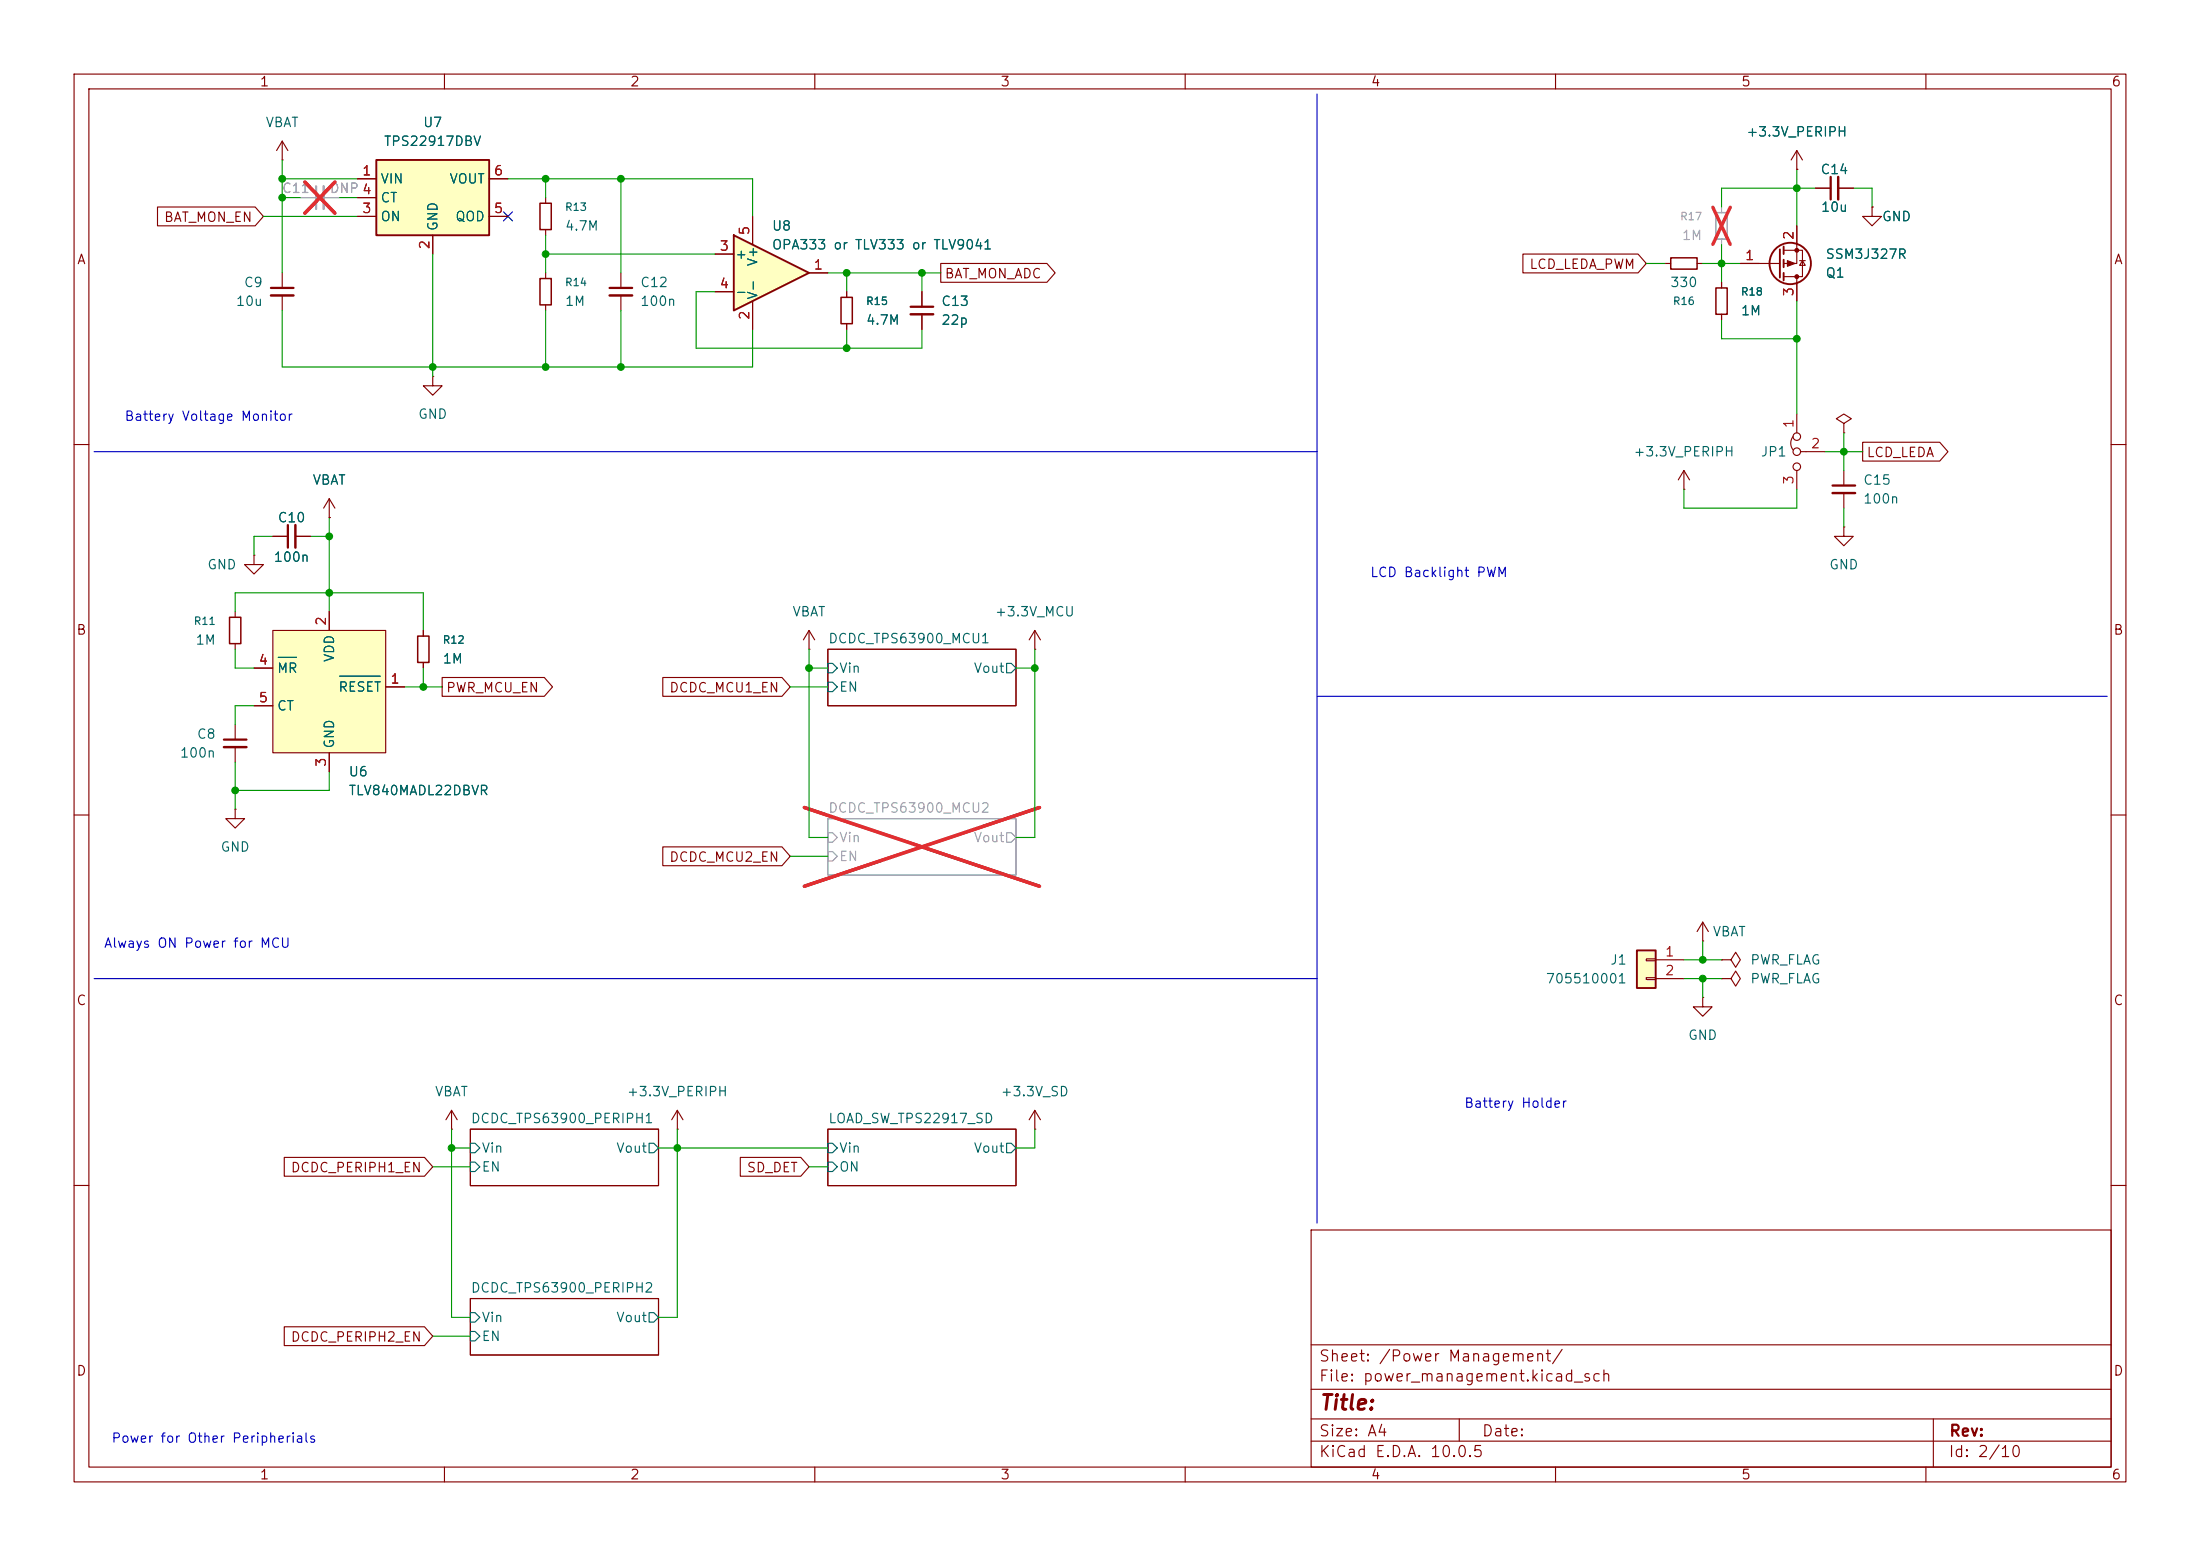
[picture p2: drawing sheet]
<svg xmlns="http://www.w3.org/2000/svg" width="297mm" height="210mm" viewBox="0 0 297 210" stroke-linecap="round" stroke-linejoin="round" font-family="sans-serif">
<g fill="none" stroke="#840000" stroke-width=".15">
<path d="M10 10h277v190h-277zM12 12h273v186h-273zM60 10v2M110 10v2M160 10v2M210 10v2M260 10v2M38.1 36.8v2.1M38.1 39.9v2M73.7 26.7v.7M73.7 31v.8M73.7 36.8v.8"/>
<path d="M83.8 36.8v2.1M83.8 39.9v2M73.7 41.1v.8M10 60h2M34.3 74.9v1.3h1.3l-1.3 1.3-1.3-1.3h1.3M34.3 74.9h.1M36.8 72.4h2.1M39.9 72.4h2M44.4 69.9h.1M44.4 67.3l-.7 1.3M44.4 67.3l.8 1.3M44.4 67.3v2.6"/>
<path d="M285 60h2M31.7 82.6v.7M31.7 86.9v.7M57.1 85.1v.8M57.1 89.4v.8M111.8 87.6h25.4v7.7h-25.4zM10 110h2M285 110h2M229.9 134.6v1.3h1.2l-1.2 1.3-1.3-1.3h1.3M229.9 134.6h.1M63.5 152.4h25.4v7.6h-25.4zM111.8 152.4h25.4v7.6h-25.4z"/>
<path d="M139.7 152.4h.1M139.7 149.9l-.8 1.2M139.7 149.9l.8 1.2M139.7 149.9v2.5M10 160h2M63.5 175.3h25.4v7.6h-25.4zM177 166h108v32h-108zM285 160h2M60 198v2M110 198v2M160 198v2M177 194.5h108"/>
<path d="M177 191.5h108M177 187.5h108M177 181.5h108M197 191.5v3M210 198v2M260 198v2M261 191.5v6.5"/>
</g>
<path d="M111.8 110.5h25.4v7.6h-25.4z" fill="none" stroke="#a1a1a1" stroke-width=".15"/>
<path d="M108.6 109l31.7 10.6M140.3 109l-31.7 10.6" fill="none" stroke="#e12e31" stroke-width=".46"/>
<path d="M111.8 92.1h.6l.6 .6-.6 .6h-.6zM111.8 89.5h.6l.6 .7-.6 .6h-.6zM135.9 89.5h.6l.7 .7-.7 .6h-.6zM63.5 156.8h.6l.7 .7-.7 .6h-.6zM63.5 154.3h.6l.7 .6-.7 .7h-.6zM87.6 154.3h.7l.6 .6-.6 .7h-.7zM111.8 154.3h.6l.6 .6-.6 .7h-.6zM111.8 156.8h.6l.6 .7-.6 .6h-.6zM135.9 154.3h.6l.7 .6-.7 .7h-.6zM63.5 179.7h.6l.7 .6-.7 .7h-.6zM63.5 177.2h.6l.7 .6-.7 .6h-.6zM87.6 177.2h.7l.6 .6-.6 .6h-.7z" fill="none" stroke="#006464" stroke-width=".15"/>
<path d="M111.8 114.9h.6l.6 .7-.6 .6h-.6zM111.8 112.4h.6l.6 .6-.6 .7h-.6zM135.9 112.4h.6l.7 .6-.7 .7h-.6z" fill="none" stroke="#989898" stroke-width=".15"/>
<path d="M72.9 37.6h1.5v3.5h-1.5zM72.9 27.4h1.5v3.6h-1.5zM31 83.3h1.5v3.6h-1.5zM56.4 85.9h1.5v3.5h-1.5z" fill="none" stroke="#840000" stroke-width=".2"/>
<path d="M36.6 38.9h3M82.3 38.9h3M38.9 70.9v3" fill="none" stroke="#840000" stroke-width=".3"/>
<path d="M36.6 39.9h3M82.3 39.9h3M39.9 70.9v3" fill="none" stroke="#840000" stroke-width=".33"/>
<path d="M221 128.3h2.5v5.1h-2.5z" fill="#ffffc2"/>
<path d="M221 128.3h2.5v5.1h-2.5z" fill="none" stroke="#840000" stroke-width=".25"/>
<path d="M38.1 19.1l-.8 1.2M38.1 19.1l.8 1.2M38.1 19.1v2.5M38.1 21.6h.1M222.2 129.4h1.3v.3h-1.3zM222.2 132h1.3v.2h-1.3zM223.5 129.5h3.8M223.5 132.1h3.8" fill="none" stroke="#840000" stroke-width=".15"/>
<path d="M36.8 85.1h15.3v16.5h-15.3z" fill="#ffffc2"/>
<g fill="none" stroke="#840000" stroke-width=".15">
<path d="M124.5 39.4v2M252.7 27.9v1.3h1.3l-1.3 1.3-1.2-1.3h1.2M252.7 27.9h.1M58.4 50.8v1.3h1.3l-1.3 1.2-1.3-1.2h1.3M58.4 50.8h.1M124.5 42.4v2.1M34.3 90.2h2.5M34.3 95.3h2.5M36.8 85.1h15.3v16.5h-15.3zM44.4 82.6v2.5M52.1 92.7h2.5M109.2 87.6h.1"/>
<path d="M109.2 85.1l-.7 1.3M109.2 85.1l.8 1.3M109.2 85.1v2.5M139.7 87.6h.1M139.7 85.1l-.8 1.3M139.7 85.1l.8 1.3M139.7 85.1v2.5M44.4 101.6v2.5"/>
</g>
<path d="M37.6 88.7h2.4M45.8 91.3h5.5" fill="none" stroke="#006464" stroke-width=".15"/>
<path d="M122.9 41.4h3.1" fill="none" stroke="#840000" stroke-width=".3"/>
<path d="M122.9 42.4h3.1" fill="none" stroke="#840000" stroke-width=".33"/>
<path d="M42.7 25.1v3.1" fill="none" stroke="#a1a1a1" stroke-width=".3"/>
<path d="M43.7 25.1v3.1" fill="none" stroke="#a1a1a1" stroke-width=".33"/>
<path d="M40.6 26.7h2.1M43.7 26.7h2" fill="none" stroke="#a1a1a1" stroke-width=".15"/>
<path d="M41.2 24.6l4 4.2M45.2 24.6l-4 4.2" fill="none" stroke="#e12e31" stroke-width=".46"/>
<path d="M50.8 21.6h15.2v10.2h-15.2z" fill="#ffffc2"/>
<path d="M50.8 21.6h15.2v10.2h-15.2z" fill="none" stroke="#840000" stroke-width=".25"/>
<path d="M48.3 24.1h2.5M48.3 29.2h2.5M48.3 26.7h2.5M58.4 31.8v2.5M66 24.1h2.6M66 29.2h2.6" fill="none" stroke="#840000" stroke-width=".15"/>
<path d="M99.1 31.8l10.1 5-10.1 5.1z" fill="#ffffc2"/>
<g fill="none" stroke="#840000" stroke-width=".25">
<path d="M99.1 31.8l10.1 5-10.1 5.1zM240.3 33.7v3.8M240.8 33.3v1M240.8 35.1v1M240.8 36.8v1"/>
<circle cx="241.7" cy="35.6" r="2.79"/>
</g>
<g fill="none" stroke="#840000" stroke-width=".15">
<path d="M21.3 27.9h13.1l1.2 1.3-1.2 1.3h-13.1zM48.3 24.1h2.5M48.3 29.2h2.5M48.3 26.7h2.5M58.4 31.8v2.5M66 24.1h2.6M66 29.2h2.6M96.5 34.3h2.6M96.5 39.4h2.6M101.6 29.2v3.8M109.2 36.8h2.6M114.3 39.4v.7"/>
<path d="M124.5 39.4v2M127 35.6h14.3l1.1 1.2-1.1 1.3h-14.3zM205.6 34.3h15.5l1.1 1.3-1.1 1.2h-15.5zM224.8 35.6h.8M229.1 35.6h.8M232.4 38.1v.8M234.9 35.6h5.4M240.8 33.8h2.5v3.5h-2.5M242.6 22.9h.1M242.6 30.5v5.1h-1.8M242.6 20.3v2.6M242.6 37.3v3.3"/>
<path d="M242.6 20.3l-.8 1.3M242.6 20.3l.7 1.3M243 35.2h.7M243.3 35.2l.4 .6h-.7zM245.1 25.4h2M248.2 25.4h2M252.7 27.9h.1M101.6 40.6v3.9M114.3 43.7v.8M124.5 42.4v2.1M232.4 42.4v.8M242.1 58.9a1.44 1.44 0 0 0 0 1.8"/>
<path d="M242.6 55.9v2.5M248.9 57.2l1-.7-1-.6-1 .6 1 .7v1.2M248.9 58.4h.1M251.5 59.7h10.4l1.1 1.3-1.1 1.2h-10.4zM36.8 72.4h2.1M39.9 72.4h2M44.4 69.9h.1M227.3 66h.1M227.3 63.5l-.7 1.3M227.3 63.5l.8 1.3M227.3 63.5v2.5M242.6 63.5v2.5"/>
<path d="M243.1 61h3.3M248.9 71.1v1.3h1.3l-1.3 1.3-1.3-1.3h1.3M248.9 71.1h.1M248.9 63.5v2M248.9 66.5v2.1M31.7 97.8v2M34.3 90.2h2.5M34.3 95.3h2.5M44.4 82.6v2.5M52.1 92.7h2.5M57.1 85.1v.8M57.1 89.4v.8"/>
<path d="M59.7 91.4h13.8l1.1 1.3-1.1 1.3h-13.8zM89.5 91.4h16.1l1.1 1.3-1.1 1.3h-16.1zM31.7 109.2v1.3h1.3l-1.3 1.3-1.2-1.3h1.2M31.7 109.2h.1M31.7 100.8v2.1M44.4 101.6v2.5M89.5 114.3h16.1l1.1 1.3-1.1 1.2h-16.1zM229.9 127h.1M229.9 124.5l-.8 1.2M229.9 124.5l.7 1.2M229.9 124.5v2.5M232.4 129.5h1.3l.6-1 .6 1-.6 1.1-.6-1.1"/>
<path d="M232.4 129.5h.1M232.4 132.1h1.3l.6-1 .6 1-.6 1-.6-1M232.4 132.1h.1M38.4 156.2h18.9l1.1 1.3-1.1 1.3h-18.9zM61 152.4h.1M61 149.9l-.8 1.2M61 149.9l.7 1.2M61 149.9v2.5M91.4 152.4h.1M91.4 149.9l-.7 1.2M91.4 149.9l.8 1.2M91.4 149.9v2.5"/>
<path d="M99.9 156.2h8.2l1.1 1.3-1.1 1.3h-8.2zM38.4 179.1h18.9l1.1 1.2-1.1 1.3h-18.9z"/>
<circle cx="242.6" cy="58.9" r=".51"/>
<circle cx="242.6" cy="63" r=".51"/>
<circle cx="242.6" cy="61" r=".51"/>
</g>
<path d="M225.6 34.8h3.5v1.5h-3.5zM231.6 38.9h1.6v3.5h-1.6zM113.5 40.1h1.6v3.6h-1.6z" fill="none" stroke="#840000" stroke-width=".2"/>
<path d="M247.1 23.9v3M247.4 65.5h3M30.2 99.8h3.1" fill="none" stroke="#840000" stroke-width=".3"/>
<path d="M248.2 23.9v3M247.4 66.5h3M30.2 100.8h3.1" fill="none" stroke="#840000" stroke-width=".33"/>
<path d="M231.6 28.7h1.6v3.6h-1.6z" fill="none" stroke="#a1a1a1" stroke-width=".2"/>
<path d="M40.6 26.7h2.1M43.7 26.7h2M232.4 27.9v.8M232.4 32.3v.7" fill="none" stroke="#a1a1a1" stroke-width=".15"/>
<path d="M41.2 24.6l4 4.2M45.2 24.6l-4 4.2M231.2 28l2.4 5M233.6 28l-2.4 5" fill="none" stroke="#e12e31" stroke-width=".46"/>
<g fill="#840000" stroke="#840000" stroke-width=".15">
<path d="M241.3 35.2l1 .4-1 .3z"/>
<circle cx="242.6" cy="37.3" r=".25"/>
<circle cx="242.6" cy="33.8" r=".25"/>
</g>
<path d="M177.8 12.7v152.4M12.7 61h165.1M177.8 94h106.7M12.7 132.1h165.1" fill="none" stroke="#0000c2" stroke-width=".15"/>
<g fill="none" stroke="#009600" stroke-width=".15">
<path d="M35.6 29.2h12.7M38.1 24.1h10.2M38.1 21.6v15.2M38.1 26.7h2.5M45.7 26.7h2.6M58.4 34.3v16.5M68.6 24.1h33v5.1M73.7 24.1v2.6M73.7 31.8v5M73.7 34.3h22.8M83.8 24.1v12.7M96.5 39.4h-2.5v7.6h30.5v-2.5"/>
<path d="M111.8 36.8h15.2M114.3 36.8v2.6M124.5 36.8v2.6M222.2 35.6h2.6M229.9 35.6h5M232.4 33v5.1M242.6 22.9v7.6M245.1 25.4h-12.7v2.5M250.2 25.4h2.5v2.5M38.1 41.9v7.6h63.5v-5M73.7 41.9v7.6M83.8 41.9v7.6"/>
<path d="M114.3 44.5v2.5M232.4 43.2v2.5h10.2M242.6 40.6v15.3M248.9 58.4v5.1M36.8 72.4h-2.5v2.5M41.9 72.4h2.5M44.4 69.9v12.7M227.3 66v2.6h15.3v-2.6M246.4 61h5.1M248.9 68.6v2.5M31.7 82.6v-2.6h25.4v5.1M31.7 87.6v2.6h2.6"/>
<path d="M34.3 95.3h-2.6v2.5M54.6 92.7h5.1M57.1 90.2v2.5M106.7 92.7h5.1M109.2 90.2h2.6M109.2 87.6v25.4h2.6M137.2 90.2h2.5M139.7 87.6v25.4h-2.5M31.7 102.9v6.3M44.4 104.1v2.6h-12.7M106.7 115.6h5.1M227.3 129.5h5.1"/>
<path d="M227.3 132.1h5.1M229.9 127v2.5M229.9 132.1v2.5M58.4 157.5h5.1M61 154.9h2.5M61 152.4v25.4h2.5M88.9 154.9h22.9M91.4 152.4v25.4h-2.5M109.2 157.5h2.6M139.7 152.4v2.5h-2.5M58.4 180.3h5.1"/>
</g>
<path d="M68 28.6l1.2 1.2M69.2 28.6l-1.2 1.2" fill="none" stroke="#000084" stroke-width=".15"/>
<path d="M37.6 88.7h2.4M45.8 91.3h5.5" fill="none" stroke="#006464" stroke-width=".15"/>
<g fill="#009600" stroke="#009600" stroke-width=".14">
<circle cx="31.7" cy="106.7" r=".46"/>
<circle cx="57.1" cy="92.7" r=".46"/>
<circle cx="44.4" cy="80" r=".46"/>
<circle cx="44.4" cy="72.4" r=".46"/>
<circle cx="229.9" cy="132.1" r=".46"/>
<circle cx="229.9" cy="129.5" r=".46"/>
<circle cx="139.7" cy="90.2" r=".46"/>
<circle cx="58.4" cy="49.5" r=".46"/>
<circle cx="83.8" cy="24.1" r=".46"/>
<circle cx="73.7" cy="34.3" r=".46"/>
<circle cx="73.7" cy="24.1" r=".46"/>
<circle cx="38.1" cy="24.1" r=".46"/>
<circle cx="38.1" cy="26.7" r=".46"/>
<circle cx="114.3" cy="36.8" r=".46"/>
<circle cx="124.5" cy="36.8" r=".46"/>
<circle cx="114.3" cy="47" r=".46"/>
<circle cx="109.2" cy="90.2" r=".46"/>
<circle cx="73.7" cy="49.5" r=".46"/>
<circle cx="83.8" cy="49.5" r=".46"/>
<circle cx="61" cy="154.9" r=".46"/>
<circle cx="91.4" cy="154.9" r=".46"/>
<circle cx="242.6" cy="45.7" r=".46"/>
<circle cx="242.6" cy="25.4" r=".46"/>
<circle cx="248.9" cy="61" r=".46"/>
<circle cx="232.4" cy="35.6" r=".46"/>
</g>
<text font-size="2" fill="#840000" x="178" y="190.8">Title:</text>
<g font-size="1.5" fill="#840000">
<text x="178" y="184.1">Sheet: /Power Management/</text>
<text x="178" y="186.8">File: power_management.kicad_sch</text>
<text x="178" y="197">KiCad E.D.A. 10.0.5</text>
<text x="178" y="194.2">Size: A4</text>
<text x="200" y="194.2">Date:</text>
<text x="263" y="197">Id: 2/10</text>
<text x="263" y="194.2">Rev:</text>
</g>
<g font-size="1.3" fill="#840000">
<text x="35" y="12">1</text>
<text x="85" y="12">2</text>
<text x="135" y="12">3</text>
<text x="185" y="12">4</text>
<text x="235" y="12">5</text>
<text x="285" y="12">6</text>
<text x="10.3" y="36">A</text>
<text x="22.1" y="30.3">BAT_MON_EN</text>
<text x="285.3" y="36">A</text>
<text x="127.4" y="37.9">BAT_MON_ADC</text>
<text x="206.4" y="36.6">LCD_LEDA_PWM</text>
<text x="251.9" y="62">LCD_LEDA</text>
<text x="10.2" y="86">B</text>
<text x="285.2" y="86">B</text>
<text x="60.1" y="93.8">PWR_MCU_EN</text>
<text x="90.3" y="93.8">DCDC_MCU1_EN</text>
<text x="90.3" y="116.6">DCDC_MCU2_EN</text>
<text x="10.2" y="136">C</text>
<text x="285.2" y="136">C</text>
<text x="39.2" y="158.5">DCDC_PERIPH1_EN</text>
<text x="100.7" y="158.5">SD_DET</text>
<text x="10.2" y="186">D</text>
<text x="39.2" y="181.4">DCDC_PERIPH2_EN</text>
<text x="285.2" y="186">D</text>
<text x="35" y="200">1</text>
<text x="85" y="200">2</text>
<text x="135" y="200">3</text>
<text x="185" y="200">4</text>
<text x="235" y="200">5</text>
<text x="285" y="200">6</text>
</g>
<g font-size="1.3" fill="#006464">
<text x="35.8" y="17.5">VBAT</text>
<text x="57" y="17.5">U7</text>
<text x="51.7" y="20">TPS22917DBV</text>
<text x="235.7" y="18.7">+3.3V_PERIPH</text>
<text x="245.7" y="23.8">C14</text>
<text x="51.3" y="25.1">VIN</text>
<text x="51.3" y="27.6">CT</text>
<text x="60.6" y="25.1">VOUT</text>
<text x="245.7" y="28.9">10u</text>
<text x="51.3" y="30.2">ON</text>
<text x="59.4" y="31.3" transform="rotate(-90 59.4 31.3)">GND</text>
<text x="61.4" y="30.2">QOD</text>
<text x="76.2" y="31.4">4.7M</text>
<text x="99.2" y="35.3">+</text>
<text x="104.1" y="31.4">U8</text>
<text x="104.1" y="34">OPA333 or TLV333 or TLV9041</text>
<text x="246.4" y="35.3">SSM3J327R</text>
<text x="254" y="30.2">GND</text>
<text x="31.8" y="41.6">10u</text>
<text x="32.8" y="39.1">C9</text>
<text x="76.2" y="41.6">1M</text>
<text x="86.3" y="39.1">C12</text>
<text x="86.3" y="41.6">100n</text>
<text x="99.2" y="40.3">-</text>
<text x="102.6" y="40.5" transform="rotate(-90 102.6 40.5)">V-</text>
<text x="102.6" y="36" transform="rotate(-90 102.6 36)">V+</text>
<text x="127" y="41.6">C13</text>
<text x="225.4" y="39.1">330</text>
<text x="246.4" y="37.8">Q1</text>
<text x="116.8" y="44.1">4.7M</text>
<text x="127" y="44.1">22p</text>
<text x="234.9" y="42.9">1M</text>
<text x="56.4" y="56.8">GND</text>
<text x="42.1" y="65.7">VBAT</text>
<text x="220.4" y="61.9">+3.3V_PERIPH</text>
<text x="237.6" y="61.9">JP1</text>
<text x="251.4" y="65.7">C15</text>
<text x="37.4" y="70.8">C10</text>
<text x="251.4" y="68.3">100n</text>
<text x="27.9" y="77.2">GND</text>
<text x="36.9" y="76.1">100n</text>
<text x="246.9" y="77.2">GND</text>
<text x="106.9" y="83.5">VBAT</text>
<text x="134.2" y="83.5">+3.3V_MCU</text>
<text x="26.3" y="87.3">1M</text>
<text x="45.4" y="89.5" transform="rotate(-90 45.4 89.5)">VDD</text>
<text x="59.7" y="89.9">1M</text>
<text x="111.7" y="87.1">DCDC_TPS63900_MCU1</text>
<text x="37.3" y="91.1">MR</text>
<text x="45.6" y="93.7">RESET</text>
<text x="113.2" y="93.7">EN</text>
<text x="113.2" y="91.1">Vin</text>
<text x="131.4" y="91.1">Vout</text>
<text x="26.5" y="100">C8</text>
<text x="37.3" y="96.2">CT</text>
<text x="45.4" y="101.1" transform="rotate(-90 45.4 101.1)">GND</text>
<text x="24.2" y="102.6">100n</text>
<text x="47" y="105.1">U6</text>
<text x="47" y="107.6">TLV840MADL22DBVR</text>
<text x="29.7" y="115.3">GND</text>
<text x="217.3" y="130.5">J1</text>
<text x="231.1" y="126.7">VBAT</text>
<text x="236.2" y="130.5">PWR_FLAG</text>
<text x="208.6" y="133">705510001</text>
<text x="236.2" y="133">PWR_FLAG</text>
<text x="227.8" y="140.7">GND</text>
<text x="58.6" y="148.3">VBAT</text>
<text x="84.5" y="148.3">+3.3V_PERIPH</text>
<text x="135" y="148.3">+3.3V_SD</text>
<text x="63.5" y="151.9">DCDC_TPS63900_PERIPH1</text>
<text x="64.9" y="155.9">Vin</text>
<text x="83.1" y="155.9">Vout</text>
<text x="111.7" y="151.9">LOAD_SW_TPS22917_SD</text>
<text x="113.2" y="155.9">Vin</text>
<text x="131.4" y="155.9">Vout</text>
<text x="64.9" y="158.4">EN</text>
<text x="113.2" y="158.4">ON</text>
<text x="63.5" y="174.8">DCDC_TPS63900_PERIPH2</text>
<text x="64.9" y="178.8">Vin</text>
<text x="83.1" y="178.8">Vout</text>
<text x="64.9" y="181.3">EN</text>
</g>
<g font-size="1.3" fill="#a90000">
<text x="48.8" y="24">1</text>
<text x="66.6" y="24">6</text>
<text x="48.8" y="29.1">3</text>
<text x="66.6" y="29.1">5</text>
<text x="58.3" y="33.8" transform="rotate(-90 58.3 33.8)">2</text>
<text x="97.1" y="34.2">3</text>
<text x="101.5" y="31.8" transform="rotate(-90 101.5 31.8)">5</text>
<text x="235.5" y="35.4">1</text>
<text x="242.4" y="32.5" transform="rotate(-90 242.4 32.5)">2</text>
<text x="97.1" y="39.2">4</text>
<text x="109.8" y="36.7">1</text>
<text x="242.4" y="40.1" transform="rotate(-90 242.4 40.1)">3</text>
<text x="101.5" y="43.3" transform="rotate(-90 101.5 43.3)">2</text>
<text x="242.4" y="57.9" transform="rotate(-90 242.4 57.9)">1</text>
<text x="242.4" y="65.5" transform="rotate(-90 242.4 65.5)">3</text>
<text x="244.4" y="60.8">2</text>
<text x="44.3" y="84.6" transform="rotate(-90 44.3 84.6)">2</text>
<text x="34.8" y="90">4</text>
<text x="34.8" y="95.1">5</text>
<text x="52.6" y="92.6">1</text>
<text x="44.3" y="103.6" transform="rotate(-90 44.3 103.6)">3</text>
<text x="224.7" y="129.4">1</text>
<text x="224.7" y="131.9">2</text>
</g>
<g font-size="1.3" fill="#989898">
<text x="38" y="26.4">C11</text>
<text x="44.4" y="26.4">DNP 4</text>
<text x="227" y="32.7">1M</text>
<text x="111.7" y="110">DCDC_TPS63900_MCU2</text>
<text x="113.2" y="114">Vin</text>
<text x="131.4" y="114">Vout</text>
<text x="113.2" y="116.5">EN</text>
</g>
<g font-size="1.3" fill="#0000c2">
<text x="16.7" y="57.1">Battery Voltage Monitor</text>
<text x="184.9" y="78.2">LCD Backlight PWM</text>
<text x="13.9" y="128.2">Always ON Power for MCU</text>
<text x="197.6" y="149.8">Battery Holder</text>
<text x="15" y="195">Power for Other Peripherials</text>
</g>
<g font-size="1" fill="#006464">
<text x="76.2" y="28.7">R13</text>
<text x="76.2" y="38.9">R14</text>
<text x="116.8" y="41.4">R15</text>
<text x="225.8" y="41.4">R16</text>
<text x="234.9" y="40.1">R18</text>
<text x="26.1" y="84.6">R11</text>
<text x="59.7" y="87.1">R12</text>
</g>
<text font-size="1" fill="#989898" x="226.7" y="30">R17</text>
</svg>
